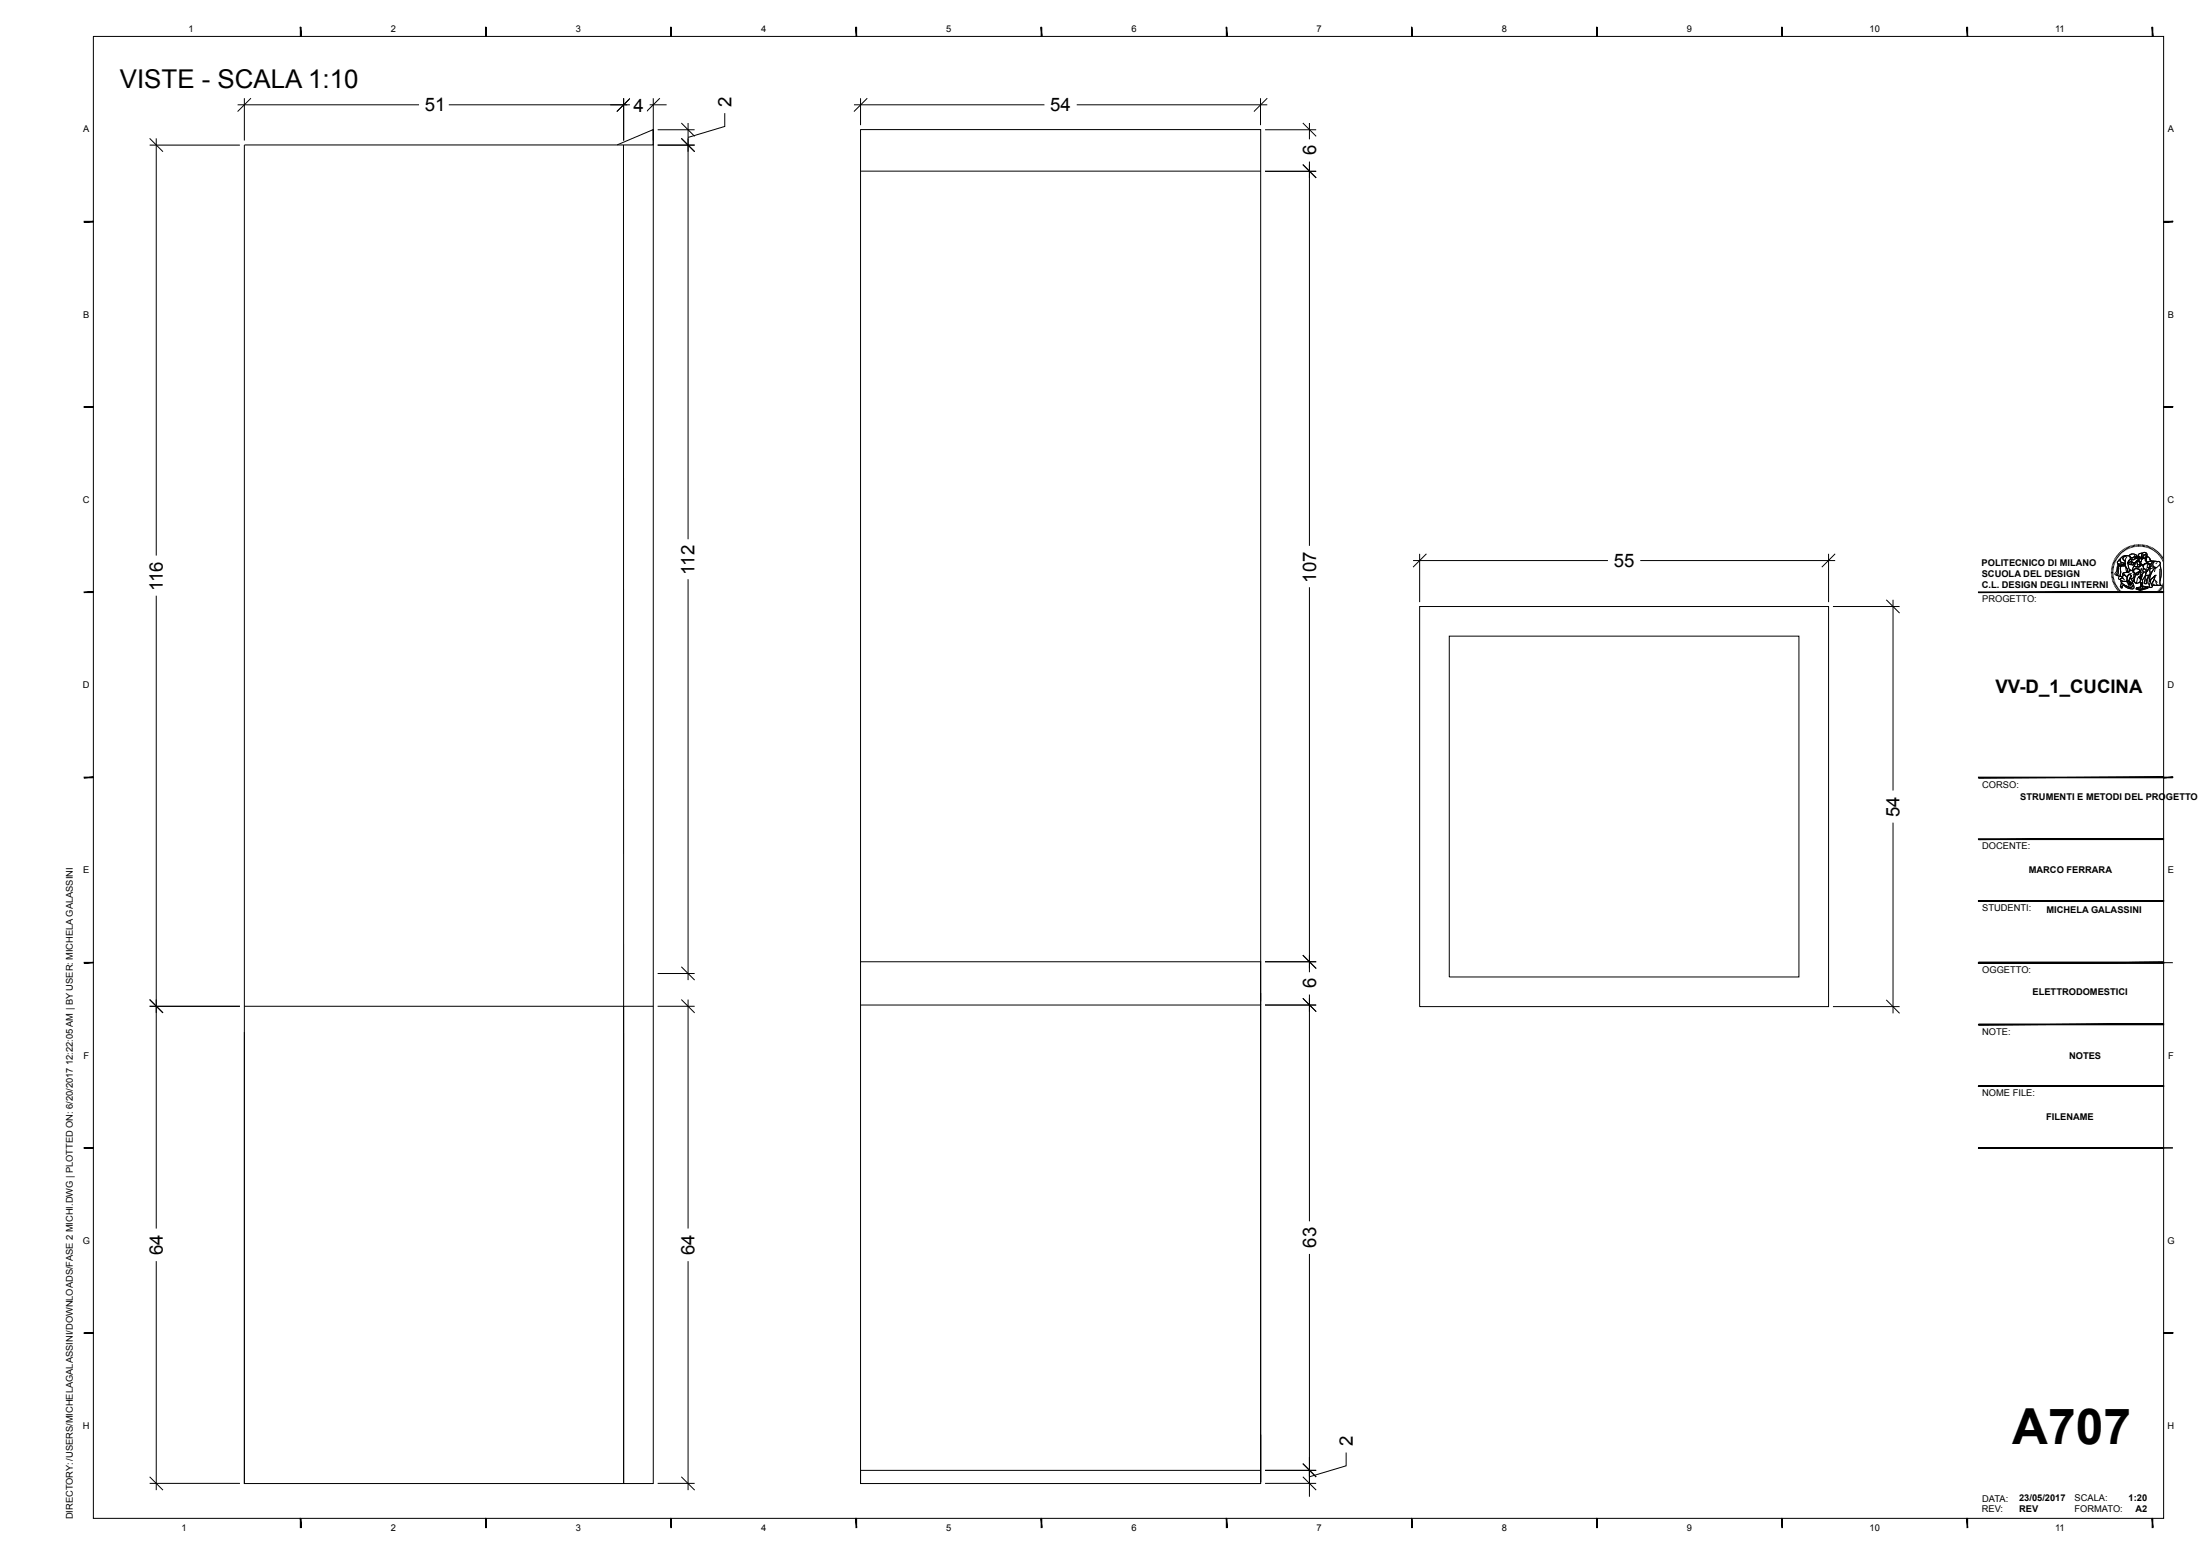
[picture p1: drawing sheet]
<svg xmlns="http://www.w3.org/2000/svg" width="594mm" height="420mm" viewBox="0 0 594 420" stroke-linecap="round" stroke-linejoin="round" font-family="sans-serif">
<g fill="none" stroke="#000" stroke-width=".27">
<path d="M25.2 9.8h559v400h-559zM40.4 39.2h24.4M40.4 37.3l3.6 3.6M42.2 37.3v112.7M64.2 28.3h48.9M66 26.5v11.4M67.8 26.5l-3.6 3.6M121.2 28.3h49M168.3 39.1l.1 361.3v-128.8M168.4 26.5v11.4M170.2 26.5l-3.6 3.6M175.4 28.3h4.6"/>
<path d="M176.4 35v4.1h-110.4v361.3h110.4v-365.4l-9.8 4.1M176.4 26.5v11.4M177.6 39.2h10M177.6 35h10M178.2 26.5l-3.6 3.6M184 33.2l3.6 3.6M184 37.3l3.6 3.6M185.8 33.2v112.4M195.7 30.5v3.6l-9.9 3M230.6 28.3h51.4M232.3 35h108.1v365.4h-108.1zM232.3 26.5v7.3"/>
<path d="M234.2 26.5l-3.6 3.6M290.7 28.3h51.5M340.3 26.5v7.3M341.6 35h13.8M342.2 26.5l-3.6 3.6M351.8 33.2l3.6 3.6M353.5 33.2v4.4M232.3 46.2h108.1M341.6 46.2h13.8M351.8 44.4l3.6 3.6M353.5 43.6v103.7M185.8 156.3v108.3"/>
<path d="M353.5 158.5v103.9M381.5 151.3h52.6M383.3 149.5v13M385.1 149.5l-3.6 3.6M442.9 151.3h52.6M493.7 149.5v13M495.5 149.5l-3.6 3.6M570 154.1l.6 .1M570 154.5h.6M570 154.9h.6M570 153.8l.7 .1M570 153.5l.7 .1"/>
<path d="M570.1 153.1l.7 .1M570.2 152.7l.6 .2M570.3 152.4l.6 .2M570.4 152.1l.6 .2M570.5 151.7l.6 .3M570.6 151.4l.6 .3M570.7 155.2h-.7M570.7 155.5l-.7 .1M570.8 151.1l.6 .3M570.8 155.8l-.7 .1M570.8 156.1l-.6 .2M570.9 156.4l-.6 .2"/>
<path d="M570.9 150.8l.6 .3M571 156.8l-.7 .2M571.1 157.1l-.6 .2M571.1 150.5l.6 .3M571.2 157.4l-.6 .3M571.3 150.2l.6 .3M571.4 157.7l-.6 .3M571.5 149.9l.6 .4M571.5 158l-.6 .3M571.7 158.2l-.6 .4M571.8 149.6l.5 .4M571.8 152.2h1l.4 .3 .6-.4v.6a2.57 2.57 0 0 1-2-.3z"/>
<path d="M571.9 152.2v.4M571.9 158.5l-.6 .4M572 149.3l.5 .5M572 152.7l-.2 .4-.2 1.5-.3 .6 .4 .2M572 158.8l-.5 .4M572.1 151.2l.4-.3a.81 .81 0 0 0 .9 1.1l.3 .1-.5 .4-.4-.3a.7 .7 0 0 1-1.1-.5zM572.2 152.7h.5l-.3 2.8a.42 .42 0 0 1-.7-.3zM572.2 149.1l.5 .5M572.2 159l-.5 .4M572.3 152.7l-.3 .4-.1 1.7-.2 .5 .7 .2M572.5 150.9l-.2 .1a.78 .78 0 0 0-.3 1.2h.7l.4 .3 .7-.4M572.5 159.3l-.6 .4"/>
<path d="M572.5 148.8l.5 .5M572.5 156.3a.72 .72 0 0 0 .9 .6l.9-.1M572.6 150.6a1.89 1.89 0 0 1 1.9-.6 .94 .94 0 0 0-1.2 1l.5 .4v.7l-.8-.2a.69 .69 0 0 1-.6-.5 .69 .69 0 0 1 .2-.8zM572.7 156.6l.7 .3 .9-.1 .4 1 .2-.2 .2 .4-.1-.6 .4 .4-.2-.4 .4 .1-.2-.2a.58 .58 0 0 1-.5-.5 .58 .58 0 0 1 .3-.6 1.26 1.26 0 0 1 .7 1.2v.1a.78 .78 0 0 1-.9 1l-.3-.1a2.49 2.49 0 0 1-2-1.7zM572.7 156.6a1.79 1.79 0 0 0 1.7 1.7l1 .4M572.7 152.7h1.1l.6 1.1a.64 .64 0 0 1-.7 .8l-.5 .1v.4l.2 .2-.4 .4a.64 .64 0 0 1-.6-.4 .64 .64 0 0 1 .2-.7l-.1-1.2zM572.7 152.7l-.2 .7v2.1M572.7 159.5l-.5 .5M572.8 157.3l-.1 .3a.66 .66 0 0 0 .2 1.1l.1-.2-.1-.1a.57 .57 0 0 1 .5-.4 .57 .57 0 0 1 .6 .5l.4 .2a1.9 1.9 0 0 0 1.7 .1l-.1-.9M572.8 148.6l.4 .5M572.8 157.3l.9 .7 1 .4a.95 .95 0 0 0 1.3-.5 .58 .58 0 0 1 .2 .8 .58 .58 0 0 1-.8 .2l-1.3-.4a.74 .74 0 0 0-1.2-.2l.1 .4-.3-.1a.9 .9 0 0 1 0-1.2zM572.9 159.7l-.4 .5"/>
<path d="M573 155.8l-.1-.1a.51 .51 0 0 0-.9 .2l.2 .5 .5-.3a.51 .51 0 0 1 .5-.1 .51 .51 0 0 1 .4 .5l.1 .1M573 148.4l.5 .5M573.2 159.9l-.5 .6M573.2 154.7l1.2-.3h.4a.39 .39 0 0 1 .1-.3 .39 .39 0 0 1 .4-.1h.2a1.13 1.13 0 0 1 .9 .8 1.13 1.13 0 0 1-.3 1.1 .6 .6 0 0 1-1 .2l.1-.3a.28 .28 0 0 0 .3-.3 .28 .28 0 0 0-.3-.3l-.4-.2-.5 .8-.7-.6-.3 .1zM573.2 155.4l.4-.2a1.08 1.08 0 0 1 .5 1.7 1.21 1.21 0 0 1-1.6-.5l.1-.2 .6-.1-.2-.3zM573.3 148.2l.4 .5M573.5 150.3a.9 .9 0 0 1 1.1-.3 .9 .9 0 0 1 .5 1.1l-.1 .1a1.83 1.83 0 0 0 .3 2.7v.1a.47 .47 0 0 0-.6 .5 .39 .39 0 0 1-.4-.3 .39 .39 0 0 1 .1-.4l-.6-1.1v-1.3l-.6-.6zM573.6 155.1l.7 .7M573.6 155.2a.57 .57 0 0 0-.4 .9M573.6 148l.4 .6M573.7 152.1l-.5-.2a.76 .76 0 0 1-.8-.5 .76 .76 0 0 1 .4-.9l.3-.3 .7-.2a.83 .83 0 0 1 1.1 .1 .83 .83 0 0 1 0 1.1 1.92 1.92 0 0 0 .4 2.7l-.4 .2M573.8 152.7h-1.5a.53 .53 0 0 0-.6 .1 .53 .53 0 0 0-.1 .6l-.1 .8-.5 .7 .3 .3"/>
<path d="M574 153l.2 1.4M574 147.8l.3 .6M574.2 150.3l-.3 .6-.1 1.4 .6 1.5a.37 .37 0 0 0 0 .5 .37 .37 0 0 0 .4 .1l.1-.3M574.3 147.6l.3 .7M574.4 154.4l-.4 .1a.51 .51 0 0 0-.7 .1 .51 .51 0 0 0 0 .7M574.5 150a.94 .94 0 0 0-1.2 1l.5 .3M574.6 147.5l.3 .6M574.7 155.1a.46 .46 0 0 1 .6 .1 .46 .46 0 0 1 .1 .5 .87 .87 0 0 0-.5 .8 .87 .87 0 0 0 .5 .8l.1 .3-.3-.2 .2 .4-.4-.4 .2 .6-.3-.4-.2 .1a1.67 1.67 0 0 1-.2-2.3zM574.7 155.1a.56 .56 0 0 1 .8 .6h-.2a.87 .87 0 0 0-.4 .8 .87 .87 0 0 0 .5 .8l.1 .3-.3-.2 .2 .4-.4-.4 .2 .6-.3-.4-.2 .2v-.1a1.76 1.76 0 0 1 0-2.6zM574.7 151.9l.8-.4 .3 .3a.31 .31 0 0 0-.4 .2 .31 .31 0 0 0 .2 .4h-.2a.54 .54 0 0 1-.7-.5zM574.8 151.3l.9-.4-.2 .6-1.1 .5zM574.8 151.9a.56 .56 0 0 0 .7 .5"/>
<path d="M574.9 150a1.21 1.21 0 0 1 2 .2l-.2 .1a.43 .43 0 0 0-.4-.1 .43 .43 0 0 0-.4 .3l-.7-.1M575 147.4l.2 .6M575 149.8a1.46 1.46 0 0 1 1.9 .2v.3l-.6-.2-.7 .5-.7-.5zM575.2 150.3l.4 .3 .7-.3v-.2l.4 .3-.2 .5-.4 .2-.4-.2-.6 .2zM575.3 147.2l.2 .7M575.4 153.9l.8 .6a.95 .95 0 0 1-.1 1.4M575.5 151.9h.8l-.2 .2a.39 .39 0 0 1-.5 .4 .39 .39 0 0 1-.1-.6zM575.5 156.3l.2 .6a.93 .93 0 0 1 .2 1 .93 .93 0 0 1-.8 .6h-.1M575.5 151.6l.3 .2M575.6 151.3v.2l-1.1 .5M575.6 154.8l-.8 .2M575.6 147.2l.2 .6"/>
<path d="M575.7 150.9l-.4 .5M575.8 154.5l.7 .5M575.9 151.8l.4 .1-.2 .1a.34 .34 0 0 1-.2 .5 .34 .34 0 0 1-.4-.4 .34 .34 0 0 1 .4-.3l-.2 .1M575.9 155a.72 .72 0 0 1 .1 .9 .72 .72 0 0 1-.9 .2M576 153.9l.5-.4h.7l.4 .3 .3 .5-1.6 .6zM576 156.8l.8 .6M576 154.2v-.1a.99 .99 0 0 1 1.7-.3l.1 .6-1.4 .4M576 147.1l.1 .6M576.2 150.9h.1M576.3 150.5l.1 .1M576.3 156.2v.9M576.3 152.7a1.28 1.28 0 0 0-.5 1.4"/>
<path d="M576.3 147l.1 .7M576.3 150.5v.1M576.4 154.8l1.1-.4a.63 .63 0 0 1-.3 .7 .63 .63 0 0 1-.8-.3zM576.4 154.8a.52 .52 0 0 0 .9 .2l.2-.4a.39 .39 0 0 0 .4-.3 .39 .39 0 0 0-.2-.4l-.6-.4h-.6l-.5 .7-.2-.1v-.5l.5-.9 .2 .3h1.1l.5-.4v-.3l.6 .2 .1 1a.77 .77 0 0 0-.1 1.1l-.3 .5-.4 .1-.2 .6h-.4l.2 .2h.4v.4l.1-.3-.1 .5a.99 .99 0 0 1-1.2 .9l-.8-.7 .3-.6 .2-1.1M576.4 155.6l-.3 1-.3 .4M576.6 155h-.1M576.6 150.7l.9-.2 .2 .3a.4 .4 0 0 1-.4 .2 .4 .4 0 0 1-.4-.3zM576.7 150.3l-.2 .6-.4 .2-.4-.2-.6 .2M576.7 146.9l.1 .7M576.8 158.7l2-.4 1.1 .2-2 .6zM576.8 158.7l1.1 .4v.3l-1.1-.4zM576.8 151.5a.9 .9 0 0 1 1 .2 .9 .9 0 0 1 .2 1l-.3-.2 .2-.2-.1-.5a.44 .44 0 0 0-.6-.4 .44 .44 0 0 0-.1 .7v.1a.48 .48 0 0 1-.1 .8 .48 .48 0 0 1-.7-.4z"/>
<path d="M576.8 158.7a6.2 6.2 0 0 1 3.1-.2l-2 .6zM577 151.4a.8 .8 0 0 1 .9 .7 .8 .8 0 0 1-.6 .9h-.2l-.2-1.3zM577 146.9l.1 .7M577.1 155.9l-.3 1.5 1-.2M577.1 150.5a.42 .42 0 0 1 .6-.3 .42 .42 0 0 1 .2 .6h-.2M577.1 155h.1M577.2 150.3a.47 .47 0 0 1 .5 0 .47 .47 0 0 1 .2 .5h-.2l-.2-.3h-.4zM577.2 154.6l.1 .1M577.2 154.9l.1 .1M577.2 154.7h.1M577.3 151.7h.1M577.4 151.6l-.2 .2"/>
<path d="M577.4 146.9v.7M577.4 150.6l-.3-.1-.5 .2 .4 .1a.33 .33 0 0 0 .2 .3 .33 .33 0 0 0 .4-.2 .33 .33 0 0 0-.2-.4l.1 .2M577.5 155.7l.3 .1 .2-.6 .4-.1-.4 1.3v-.4h-.4zM577.5 153v.7M577.6 154.4l-.2 .3a.49 .49 0 0 1-.4 .4 .49 .49 0 0 1-.4-.2M577.6 151.5l.2 .3-.1 .1M577.7 151.7a.41 .41 0 0 0-.6-.3 .41 .41 0 0 0 0 .7v.1a.47 .47 0 0 1 0 .7 .47 .47 0 0 1-.7 0 .47 .47 0 0 1 .1-.7l.1-.3a.76 .76 0 0 1 .8-.6 .76 .76 0 0 1 .6 .9v.5h-.2l-.1-.3M577.7 146.9v.7M577.8 152l-.2 .1M577.8 151.8l.1 .5h-.8M577.8 152.7l-.1 .2-.6 .1M577.9 159.1l2-.6v.3l-2 .6z"/>
<path d="M577.9 159.1v.3M578 150.7l.1-.1 .1 .4-.2 .9M578 155.8l-.1 .6 .2-.3M578 150.3l.1 .4M578.1 152.3l-.1-.5a.87 .87 0 0 0 .1-1.2l-.1 .1-.3-.4a.47 .47 0 0 1-.4-.7 .47 .47 0 0 1 .7-.2h.5l-.3 .7 .1 .8 .2-.5a.39 .39 0 0 0 .3 .3 .39 .39 0 0 0 .5-.2v.8l.1-.2 .4 .7-1.1 .7M578.1 146.9l-.1 .7M578.2 155.6l-.2 .2v-.2M578.2 153.3l-.2 1.4M578.2 152.5l.4 .2M578.2 157.4l.2-.2 .1 1.1-.2-.6-.3 .7zM578.3 154.4l-.4 .5v.3M578.4 155.1l-.4 .1-.2 .6h-.4l.2 .2h.4"/>
<path d="M578.4 153.3l-.4 .9M578.5 149.4h-.6a.51 .51 0 0 0-.5 .7M578.5 146.9l-.1 .7M578.5 149.2a.77 .77 0 0 1 1 .1 .77 .77 0 0 1 .1 .9l-.3 1.1v-.8l.3-.4-.2-.4a.92 .92 0 0 0-1 1.2l-.2-.8zM578.5 150.4a.39 .39 0 0 0 .3 .3 .39 .39 0 0 0 .5-.2M578.5 149.2a.86 .86 0 0 1 1.1 .2 .86 .86 0 0 1 .1 1l-.4 .9v-.8l.3-.4-.2-.4a.92 .92 0 0 0-1 1.2l-.2-.8zM578.7 149.8l.6-.2 .3 .5-.3 .4a.39 .39 0 0 1-.5 .2 .39 .39 0 0 1-.3-.3zM578.7 150.1l.2 .1M578.8 154.4l.8-.1-.4 1.1-.7 1.1v.7l-.3 .2-.2 .5a2.71 2.71 0 0 1 .3-2.2zM578.8 154.4l-.6 1.4a2.17 2.17 0 0 0-.2 2.1l.4-.7 .2 1.4-.3-.9-.4 1.1 .1-.9M578.8 150.5l.1 .1M578.8 153.5a.57 .57 0 0 0 0 .9l.8-.1 .5-.6"/>
<path d="M578.8 147l-.1 .7M578.8 150.2h.1M578.9 152.3l.7-.3 .4 .2a.6 .6 0 0 1 .6 .2 .6 .6 0 0 1 0 .7 1.18 1.18 0 0 1-1.2 .8h-.1a.97 .97 0 0 1-.4-1.6zM578.9 150.5h.1M579.1 147l-.1 .7M579.2 150.3h.2M579.2 150.3v.1M579.3 155.4l.7-.1-.2 .9a.99 .99 0 0 0-.2 1.2h-.7zM579.4 151.1l.4 .6M579.5 153.6h.1M579.5 152l.9-.5 1-.1-.7 1zM579.5 147.1l-.1 .7"/>
<path d="M579.6 154.3l-.5 1.3-.6 .9-.1 .9M579.6 150.1l.6 .4 .7 .9-1.1 .4a.89 .89 0 0 1-.1-1.4zM579.6 153.5l-.2 .1M579.7 150.1l.5 .4 .4 .6M579.7 153.8l-.1 .1M579.9 147.2l-.3 .7M579.9 158.5v.3l-2 .6-1.1-.4v-.3M580 155.3l-.2 .9a.99 .99 0 0 0-.2 1.2h-.7l.3-1.9M580.2 147.3l-.3 .7M580.2 153.2v.4M580.3 153.4l.2 .1v.4a1.39 1.39 0 0 1-.2 1.4l-1.1 .1 .4-1.1zM580.3 151l.5 .4"/>
<path d="M580.3 152.2l.4 .4M580.4 155.3l-1.2 .1M580.4 156.6l-.1 .3 .3 .2M580.5 153.5l-.1 1.7a2.24 2.24 0 0 0 0 2.7M580.5 147.5l-.2 .6M580.7 156.4l1.1-1-.3 1.3a1.08 1.08 0 0 0-.3 1.6l-.5 .3a.32 .32 0 0 1-.4-.1 .32 .32 0 0 1 0-.4zM580.7 152.4a1.03 1.03 0 0 1 .7-.9 1.03 1.03 0 0 1 1 .1 .54 .54 0 0 1 .8 .2 .54 .54 0 0 1-.2 .8 1.22 1.22 0 0 1-1.1 .7 1.22 1.22 0 0 1-1.2-.7M580.7 152.6v.1a1.88 1.88 0 0 1-1.3 1.2h-.1a.83 .83 0 0 1-.5-1.2 .83 .83 0 0 1 1.1-.4l-.2 1a.58 .58 0 0 0 .7-.6 .58 .58 0 0 0-.6-.6l-.8 .1-.4 .4 .1 .4M580.8 154.2v.5M580.8 147.6l-.2 .6M581.2 147.8l-.4 .5M581.3 153.3l-.9 .2"/>
<path d="M581.3 157.6l.6 .4M581.5 147.9l-.4 .6M581.5 151.4l-1.1 .1-.9 .5M581.6 156.3l.9 .9M581.7 153.3a6.3 6.3 0 0 0-1.4 3.5l1.5-1.4 .5-.1M581.8 151.5l.6 .1a.53 .53 0 0 1 .7 .1 .53 .53 0 0 1 .1 .7l.3 1.6v1.3a3 3 0 0 0-.1 2.6h-2.4v-.4l.5-.8 .3-1.3-1.5 1.4a6.4 6.4 0 0 1 1.4-3.5h.5a.93 .93 0 0 1-1-.8 .93 .93 0 0 1 .6-1zM581.8 151.5a.91 .91 0 0 0-.5 1 .91 .91 0 0 0 .9 .7M581.8 148.1l-.4 .6M581.9 155.4l-.4 1.3a1.08 1.08 0 0 0-.3 1.6l-.5 .3a.31 .31 0 0 1-.4-.1 .31 .31 0 0 1 .1-.4l.3-1.7M581.9 153.3l-.2 1.1M582.1 156.8a.97 .97 0 0 0 .6 1.2M582.1 148.3l-.4 .6"/>
<path d="M582.1 159.9l.5 .5M582.3 151.9l-.2 .3M582.4 148.6l-.5 .5M582.4 159.6l.5 .5M582.6 159.4l.5 .5M582.7 148.8l-.5 .5M582.9 159.1l.5 .5M582.9 149l-.5 .5M583.1 158.9l.5 .4M583.1 153.6l.1 3.3M583.2 152.4a8.6 8.6 0 0 1 0 4.8l.3 .8-2.5-.1M583.2 149.3l-.5 .4"/>
<path d="M583.2 158.6l.6 .5M583.4 149.5l-.5 .5M583.5 158.4l.5 .4M583.6 149.8l-.5 .4M583.6 158.1l.6 .4M583.8 157.8l.6 .3M583.8 150.1l-.5 .4M583.9 157.5l.6 .3M584.1 150.4l-.6 .4M584.1 157.2l.6 .3M584.2 156.9l.6 .3M584.2 150.7l-.6 .3"/>
<path d="M584.3 156.6l.6 .2M584.3 156.3l.7 .2M584.4 151l-.6 .3M584.4 156l.7 .1M584.5 155.7l.7 .1M584.6 151.3l-.7 .3M584.6 155.3l.6 .1M584.6 155l.6 .1M584.6 154.8h.7M584.6 154.4h.7M584.7 151.6l-.6 .3M584.8 152l-.6 .2"/>
<path d="M584.9 152.3l-.6 .2M585 152.7l-.6 .1M585.1 153l-.7 .1M585.2 153.4l-.7 .1M585.2 154.1h-.6M585.2 153.7l-.6 .1M42.2 160.8v170.8M383.3 163.7h110.4v108h-110.4zM391.3 171.7h94.4v92h-94.4zM494.9 163.7h18M509.3 161.9l3.6 3.6M511.1 161.9v51.5"/>
<path d="M573.4 160.2l-.4 .5M573.7 160.3l-.4 .6M574 160.5l-.4 .6M574.2 160.7l-.3 .6M574.5 160.8l-.3 .6M574.8 161l-.2 .6M575.1 161.1l-.2 .6M575.5 161.2l-.3 .6M575.8 161.3l-.2 .6M576.1 161.3l-.2 .7M576.4 161.4l-.1 .7M576.7 161.5l-.1 .6"/>
<path d="M577 161.5v.7M577.4 161.5l-.1 .7M577.7 161.5v.7M578 161.5v.7M578.3 161.5l.1 .6M578.7 161.5l.1 .6M579 161.4l.1 .7M579.3 161.3l.1 .7M579.6 161.2l.2 .7M579.9 161.1l.3 .7M580.2 161l.3 .6M580.5 160.9l.3 .6"/>
<path d="M580.8 160.8l.3 .5M581.1 160.6l.3 .6M581.4 160.4l.3 .6M581.6 160.2l.4 .6M581.9 160l.4 .6M511.1 222v51.5M232.3 259.6h108.1v11.7M341.6 259.6h13.8M351.8 257.8l3.6 3.6M584.2 259.9h2.5M40.4 271.6h24.4M40.4 269.8l3.6 3.6"/>
<path d="M66 278.6v121.8M66 271.6h110.4M177.6 271.6h10M177.6 262.8h10M184 261l3.6 3.6M184 269.8l3.6 3.6M185.8 269.8v61.8M232.3 271.3h108.1v128.8v-12.9M340.4 268v2.2M341.6 271.3h13.8M351.8 269.5l3.6 3.6M353.5 268.4v61.3"/>
<path d="M494.9 271.7h18M509.3 269.9l3.6 3.6M584.2 309.8h2.5M353.5 338.5v60.1l10-2.9v-3.6M42.2 340.4v61.8M185.8 340.4v61.8M584.2 359.8h2.5M40.4 398.6l3.6 3.6M184 398.6l3.6 3.6M340.4 396.9h-108.1v3.5M341.6 396.9h13.8M351.8 395.1l3.6 3.6"/>
<path d="M351.8 398.6l3.6 3.6M353.5 396.9v3.5v-3.5M40.4 400.4h24.4M177.6 400.4h10M341.6 400.4h13.8M353.5 400.4v3.6"/>
</g>
<g fill="#fff" stroke="#fff" stroke-width=".27">
<path d="M559.2 159.9l30.7 4.3h-30.7z"/>
<path d="M559.2 159.9h25l5.7 4.3z"/>
<path d="M584.2 145.3h5.7l-5.7 14.6z"/>
<path d="M589.9 145.3v18.9l-5.7-4.3z"/>
<path d="M114.1 25.6v5.4l6.2-5.4zM114.1 31l6.2-5.4v5.4z"/>
<path d="M170.2 25.6v5.4l4.3-5.4zM174.5 25.6v5.4h-4.3z"/>
<path d="M39.5 150.9v9h5.4zM39.5 150.9h5.4v9z"/>
<path d="M39.5 332.5v7h5.4zM39.5 332.5h5.4v7z"/>
<path d="M282.9 25.6v5.4l6.9-5.4zM282.9 31l6.9-5.4v5.4z"/>
<path d="M350.8 38.5v4.2h5.5zM350.8 38.5h5.5v4.2z"/>
<path d="M193 25.4v4.2h5.4zM193 25.4h5.4v4.2z"/>
<path d="M183.1 146.5v9h5.3zM183.1 146.5h5.3v9z"/>
<path d="M183 332.5v7h5.5zM183 332.5h5.5v7z"/>
<path d="M350.8 148.2v9.4h5.5zM350.8 148.2h5.5v9.4z"/>
<path d="M350.8 263.3v4.3h5.5zM350.8 263.3h5.5v4.3z"/>
<path d="M350.8 330.6v7h5.5zM350.8 330.6h5.5v7z"/>
<path d="M360.7 387v4.2h5.5zM360.7 387h5.5v4.2z"/>
<path d="M435 148.6v5.4l7-5.4zM435 154l7-5.4v5.4z"/>
<path d="M508.4 214.3v6.9h5.4zM508.4 214.3h5.4v6.9z"/>
</g>
<path d="M559.2 159.9h25v-14.6h5.7v18.9h-30.7z" fill="none" stroke="#fff" stroke-width=".27"/>
<g fill="#000" stroke="#000" stroke-width=".27">
<path d="M81.1 7.3l.2 2.5v-2.5zM81.1 7.3l.2 2.5h-.2z"/>
<path d="M131.1 7.3l.2 2.5v-2.5zM131.1 7.3l.2 2.5h-.2z"/>
<path d="M181.1 7.3l.2 2.5v-2.5zM181.1 7.3l.2 2.5h-.2z"/>
<path d="M231.1 7.3l.2 2.5v-2.5zM231.1 7.3l.2 2.5h-.2z"/>
<path d="M281.1 7.3l.2 2.5v-2.5zM281.1 7.3l.2 2.5h-.2z"/>
<path d="M331.1 7.3l.2 2.5v-2.5zM331.1 7.3l.2 2.5h-.2z"/>
<path d="M381.1 7.3l.2 2.5v-2.5zM381.1 7.3l.2 2.5h-.2z"/>
<path d="M431.1 7.3l.2 2.5v-2.5zM431.1 7.3l.2 2.5h-.2z"/>
<path d="M481.1 7.3l.2 2.5v-2.5zM481.1 7.3l.2 2.5h-.2z"/>
<path d="M531.1 7.3l.2 2.5v-2.5zM531.1 7.3l.2 2.5h-.2z"/>
<path d="M581.1 7.3l.2 2.5v-2.5zM581.1 7.3l.2 2.5h-.2z"/>
<path d="M22.7 60h2.5v-.3zM22.7 59.7h2.5l-2.5 .3z"/>
<path d="M584.2 60h2.5v-.3zM584.2 59.7h2.5l-2.5 .3z"/>
<path d="M22.7 110h2.5v-.3zM22.7 109.7h2.5l-2.5 .3z"/>
<path d="M584.2 110h2.5v-.3zM584.2 109.7h2.5l-2.5 .3z"/>
<path d="M22.7 159.9h2.5v-.1zM22.7 159.8h2.5l-2.5 .1z"/>
<path d="M534.2 159.9h50v-.1zM534.2 159.8h50l-50 .1z"/>
<path d="M22.7 209.9h2.5v-.1zM22.7 209.8h2.5l-2.5 .1z"/>
<path d="M534.2 209.9h50v-.1zM534.2 209.8h50l-50 .1z"/>
<path d="M584.2 209.9h2.5v-.1zM584.2 209.8h2.5l-2.5 .1z"/>
<path d="M534.2 226.6h50v-.2zM534.2 226.4h50l-50 .2z"/>
<path d="M22.7 259.9h2.5v-.1zM22.7 259.8h2.5l-2.5 .1z"/>
<path d="M534.2 243.1v.2l50-.2zM534.2 243.3l50-.2v.2z"/>
<path d="M534.2 259.8v.1l50-.1zM534.2 259.9l50-.1v.1z"/>
<path d="M534.2 259.8v.1l50-.1zM534.2 259.9l50-.1v.1z"/>
<path d="M534.2 259.8v.1l50-.1zM534.2 259.9l50-.1v.1z"/>
<path d="M534.2 259.8v.1l50-.1zM534.2 259.9l50-.1v.1z"/>
<path d="M534.2 243.3h50v-.2zM534.2 243.1h50l-50 .2z"/>
<path d="M534.2 276.4v.2l50-.2zM534.2 276.6l50-.2v.2z"/>
<path d="M534.2 293.1v.2l50-.2zM534.2 293.3l50-.2v.2z"/>
<path d="M534.2 293.1v.2l50-.2zM534.2 293.3l50-.2v.2z"/>
<path d="M22.7 309.9h2.5v-.1zM22.7 309.8h2.5l-2.5 .1z"/>
<path d="M534.2 309.8v.1l50-.1zM534.2 309.9l50-.1v.1z"/>
<path d="M22.7 359.9h2.5v-.1zM22.7 359.8h2.5l-2.5 .1z"/>
<path d="M584.2 359.9h2.5v-.1zM584.2 359.8h2.5l-2.5 .1z"/>
<path d="M584.2 359.9h2.5v-.1zM584.2 359.8h2.5l-2.5 .1z"/>
<path d="M81.1 409.8l.2 2.5v-2.5zM81.1 409.8l.2 2.5h-.2z"/>
<path d="M131.1 409.8l.2 2.5v-2.5zM131.1 409.8l.2 2.5h-.2z"/>
<path d="M181.1 409.8l.2 2.5v-2.5zM181.1 409.8l.2 2.5h-.2z"/>
<path d="M231.1 409.8l.2 2.5v-2.5zM231.1 409.8l.2 2.5h-.2z"/>
<path d="M281.1 409.8l.2 2.5v-2.5zM281.1 409.8l.2 2.5h-.2z"/>
<path d="M331.1 409.8l.2 2.5v-2.5zM331.1 409.8l.2 2.5h-.2z"/>
<path d="M381.1 409.8l.2 2.5v-2.5zM381.1 409.8l.2 2.5h-.2z"/>
<path d="M431.1 409.8l.2 2.5v-2.5zM431.1 409.8l.2 2.5h-.2z"/>
<path d="M481.1 409.8l.2 2.5v-2.5zM481.1 409.8l.2 2.5h-.2z"/>
<path d="M531.1 409.8l.2 2.5v-2.5zM531.1 409.8l.2 2.5h-.2z"/>
<path d="M581.1 409.8l.2 2.5v-2.5zM581.1 409.8l.2 2.5h-.2z"/>
</g>
<text font-size="13.4" x="543.3" y="389.6">A707</text>
<text font-size="7" x="32.4" y="23.7">VISTE - SCALA 1:10</text>
<g font-size="5">
<text x="197.5" y="28.8" transform="rotate(-90 197.5 28.8)">2</text>
<text x="114.7" y="30.1">51</text>
<text x="171" y="30.1">4</text>
<text x="283.6" y="30.1">54</text>
<text x="355.3" y="42" transform="rotate(-90 355.3 42)">6</text>
<text x="187.6" y="155.1" transform="rotate(-90 187.6 155.1)">112</text>
<text x="435.7" y="153.1">55</text>
<text x="44" y="159.5" transform="rotate(-90 44 159.5)">116</text>
<text x="355.3" y="157.3" transform="rotate(-90 355.3 157.3)">107</text>
<text x="538.8" y="187.1">VV-D_1_CUCINA</text>
<text x="512.9" y="220.5" transform="rotate(-90 512.9 220.5)">54</text>
<text x="355.3" y="266.8" transform="rotate(-90 355.3 266.8)">6</text>
<text x="44" y="338.8" transform="rotate(-90 44 338.8)">64</text>
<text x="187.6" y="338.8" transform="rotate(-90 187.6 338.8)">64</text>
<text x="355.3" y="336.8" transform="rotate(-90 355.3 336.8)">63</text>
<text x="365.3" y="390.4" transform="rotate(-90 365.3 390.4)">2</text>
</g>
<g font-size="2.5">
<text x="50.9" y="8.7">1</text>
<text x="105.5" y="8.7">2</text>
<text x="155.5" y="8.7">3</text>
<text x="205.5" y="8.7">4</text>
<text x="255.5" y="8.7">5</text>
<text x="305.5" y="8.7">6</text>
<text x="355.5" y="8.7">7</text>
<text x="405.5" y="8.7">8</text>
<text x="455.5" y="8.7">9</text>
<text x="504.8" y="8.7">10</text>
<text x="554.9" y="8.7">11</text>
<text x="22.5" y="35.7">A</text>
<text x="585.3" y="35.7">A</text>
<text x="22.5" y="85.7">B</text>
<text x="585.3" y="85.7">B</text>
<text x="22.4" y="135.7">C</text>
<text x="585.2" y="135.7">C</text>
<text x="535" y="152.8">POLITECNICO DI MILANO</text>
<text x="535.1" y="155.8">SCUOLA DEL DESIGN</text>
<text x="535.1" y="158.8">C.L. DESIGN DEGLI INTERNI</text>
<text x="535.2" y="162.6">PROGETTO:</text>
<text x="22.4" y="185.7">D</text>
<text x="585.2" y="185.7">D</text>
<text x="535.2" y="212.6">CORSO:</text>
<text x="545.5" y="216">STRUMENTI E METODI DEL PROGETTO</text>
<text x="535.2" y="229.3">DOCENTE:</text>
<text x="22.5" y="235.8">E</text>
<text x="547.8" y="235.7">MARCO FERRARA</text>
<text x="585.3" y="235.8">E</text>
<text x="535.2" y="246">STUDENTI:</text>
<text x="552.5" y="246.3">MICHELA GALASSINI</text>
<text x="535.2" y="262.6">OGGETTO:</text>
<text x="548.8" y="268.6">ELETTRODOMESTICI</text>
<text x="535.2" y="279.3">NOTE:</text>
<text x="22.5" y="285.8">F</text>
<text x="558.7" y="285.8">NOTES</text>
<text x="585.4" y="285.8">F</text>
<text x="535.2" y="296">NOME FILE:</text>
<text x="552.5" y="302.4">FILENAME</text>
<text x="22.3" y="335.8">G</text>
<text x="585.2" y="335.8">G</text>
<text x="22.4" y="385.8">H</text>
<text x="585.2" y="385.8">H</text>
<text x="535.2" y="405.3">DATA:</text>
<text x="545.1" y="405.2">23/05/2017</text>
<text x="560.1" y="405.2">SCALA:</text>
<text x="574.7" y="405.2">1:20</text>
<text x="19.7" y="410.1" transform="rotate(-90 19.7 410.1)">DIRECTORY: /USERS/MICHELAGALASSINI/DOWNLOADS/FASE 2 MICHI.DWG | PLOTTED ON: 6/20/2017 12:22:05 AM | BY USER: MICHELA GALASSINI</text>
<text x="49" y="413.2">1</text>
<text x="105.5" y="413.2">2</text>
<text x="155.5" y="413.2">3</text>
<text x="205.5" y="413.2">4</text>
<text x="255.5" y="413.2">5</text>
<text x="305.5" y="413.2">6</text>
<text x="355.5" y="413.2">7</text>
<text x="405.5" y="413.2">8</text>
<text x="455.5" y="413.2">9</text>
<text x="504.8" y="413.2">10</text>
<text x="535.1" y="408.2">REV:</text>
<text x="545.1" y="408.2">REV</text>
<text x="554.9" y="413.2">11</text>
<text x="560.1" y="408.2">FORMATO:</text>
<text x="576.6" y="408.2">A2</text>
</g>
</svg>
